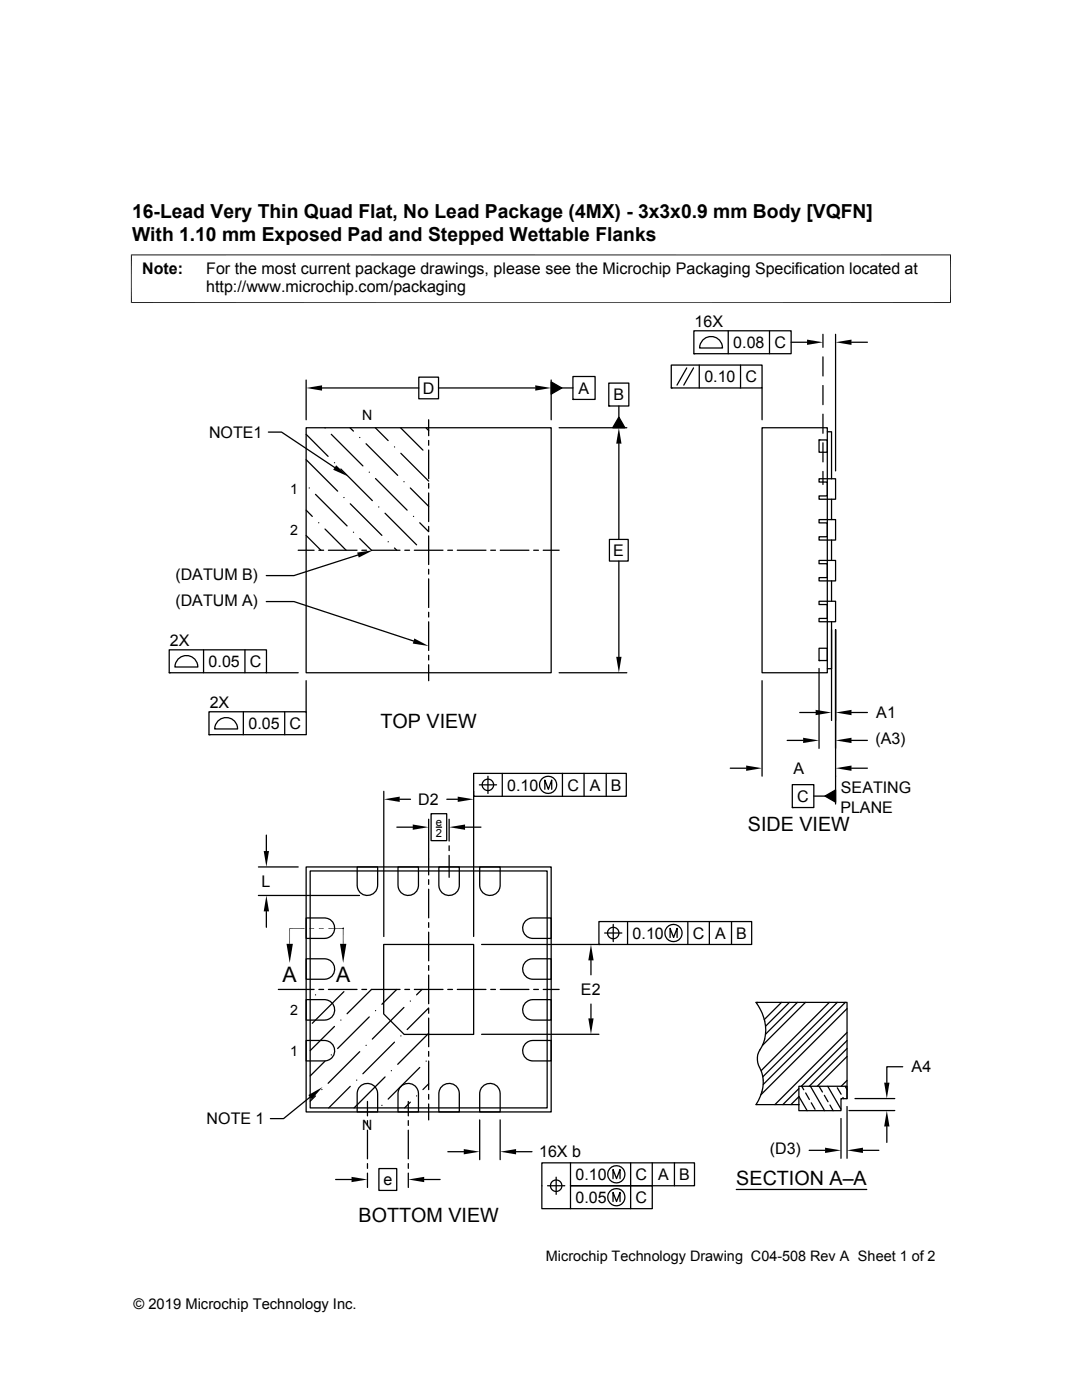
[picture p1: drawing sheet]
<svg xmlns="http://www.w3.org/2000/svg" width="216mm" height="279mm" viewBox="0 0 216 279" stroke-linecap="round" stroke-linejoin="round" font-family="sans-serif">
<g fill="none" stroke="#000" stroke-width=".25">
<path d="M61.1 75.8v8M64.3 77.4h19.3M83.6 75.3h3.9v4.3h-3.9zM87.5 77.4h19.3M110 76.2l2.1 1.2-2.1 1.3zM110 75.8v8M112.1 77.4h2.2M114.3 75.1h4.4v4.6h-4.4zM114.3 79.7h.1M121.5 76.5h4v4.5h-4zM133.9 72.9h18.2v4.5h-18.2zM133.9 77.4h.1"/>
<path d="M137 73.4l-1.9 3.5M138.4 73.4l-2 3.5M138.5 66h19.4v4.6h-19.4zM138.5 70.6h.1M139.5 72.9v4.5M140.4 67.7a2.28 2.28 0 0 1 2.4-.3 2.28 2.28 0 0 1 1.4 2h-4.6l.3-1.1zM145.3 66v4.6M147.8 72.9v4.5M152.1 77.4v6.4M153.5 66v4.6M157.9 68.3h3.1M164.2 66.7v2.6"/>
<path d="M164.2 71.2v3.8M164.2 76.9v3.9M166.7 66.7v27.3M169.9 68.3h3.2M53.6 86.2h2.6l10.6 7.1M61.1 85.4h48.9v48.9h-48.9zM61.1 86.7l4.4 4.4M61.1 91.7l6.3 6.3M61.7 97.4h.1M62.9 98.7l6.4 6.3M64.9 85.4h.1M66.1 86.7l6.3 6.3"/>
<path d="M66.7 92.4h.1M68 93.6l6.3 6.3M68.6 99.3h.1M69.8 85.4l.7 .6M71.8 87.3h.1M73 88.6l6.4 6.3M73.7 94.2h.1M74.9 85.4l2.5 2.5M74.9 95.5l6.3 6.3M78.7 89.2h.1M79.9 85.4l4.5 4.4M80 90.5l5.5 5.5"/>
<path d="M80.6 96.1h.1M81.9 97.4l3.6 3.6M85 85.4l.5 .5M85.5 83.8v3.2M85.5 87.9v1M85.5 89.8v5.7M85.5 96.5v.9M85.5 98.4v5.7M111.6 85.4h13.5M121.5 81h.1M123.5 83.2l1.2 2.2h-2.4zM123.5 81v2.2"/>
<path d="M123.5 88.5v19.2M152.1 85.4h13v48.9h-13zM163.4 95.5h3.3v4.1h-3.3v-.6h1.7v-2.8h-1.7zM163.4 87.8h1.7v2.5h-1.7zM163.4 87.8h.1M164.2 82.7v3.8M164.2 88.4v3.8M164.2 94.1v2.6M165.1 86.2h.8v9.3M165.9 99.6v4.1M59.5 109.8h3.2M61.1 101.8l1.2 1.3"/>
<path d="M61.1 106.9l2.9 2.9M63.6 104.3h.1M63.6 109.8h1M64.9 105.6l4.2 4.2M65.5 109.8h5.7M69.9 100.5l6.3 6.3M70.5 106.2h.1M71.4 110.8l-12.7 4.1h-5.6M71.8 107.5l2.3 2.3h5.7M72.2 109.8h1M75.6 101.2h.1M76.8 102.4l6.3 6.3"/>
<path d="M77.4 108.1h.1M78.7 109.4l.5 .4M80.8 109.8h.9M82.5 103.1h.1M82.7 109.8h5.7M83.8 104.3l1.7 1.8M85.5 105.1v.9M85.5 107v5.7M85.5 113.6v1M85.5 115.5v5.7M89.3 109.8h1M91.2 109.8h5.8"/>
<path d="M97.9 109.8h1M99.8 109.8h5.7M106.5 109.8h.9M108.4 109.8h3.2M121.6 107.7h3.7v4.3h-3.7zM123.5 112v19.1M163.4 120h3.3v4.1h-3.3v-.7h1.7v-2.7h-1.7zM163.4 111.8h3.3v4.1h-3.3v-.6h1.7v-2.8h-1.7zM163.4 103.7h3.3v4.1h-3.3v-.7h1.7v-2.7h-1.7zM165.9 107.8v4M165.9 115.9v4.1M33.8 129.7h19.4v4.6h-19.4z"/>
<path d="M33.8 134.3h.1M35.7 131.4a2.28 2.28 0 0 1 2.4-.4 2.28 2.28 0 0 1 1.4 2.1h-4.6l.3-1.2zM40.6 129.7v4.6M48.9 129.7v4.6M53.1 120.1h5.6l23.8 7.8M53.1 134.3h6.4M61.1 135.8v6.2M85.5 122.2v.9M85.5 124.1v5.7M85.5 130.8v.9M85.5 132.7v3.1M111.6 134.3h13.5"/>
<path d="M152.1 135.8v19.1M163.4 129.4h1.7v2.4h-1.7zM163.4 131.8h.1M163.4 133.4v16M165.9 125.7v18.1M165.9 124.1v9.4h-.8M166.7 125.7v34.8M41.7 142h19.4v4.6h-19.4zM41.7 146.6h.1M43.6 143.8a2.28 2.28 0 0 1 2.5-.4 2.28 2.28 0 0 1 1.3 2.1h-4.6l.4-1.2zM48.6 142v4.6M56.8 142v4.6"/>
<path d="M76.6 157.9v29M79.8 159.5h2.1M89.2 159.5h2.1M94.5 154.3h30.5v4.6h-30.5zM94.5 158.9h.1M94.5 157.9v29M95.7 156.6h3.4M97.4 154.9v3.4M100.2 154.3v4.6M108.7 157.5v-1.8l.7 1.8 .7-1.8v1.8M112.2 154.3v4.6M116.5 154.3v4.6"/>
<path d="M121 154.3v4.6M145.7 153.3h3.2M157.1 147.8h3.2M158.1 156.6h4.3v4.6h-4.3zM159.6 142.2h3.2M162.4 158.9h2.2M164.6 158.9l2.1-1.3v2.5zM169.9 142.2h3.2M169.9 147.8h3.2M169.9 153.3h3.2M51.6 178.7h20.1M51.6 173h7.9"/>
<path d="M53.1 166.7v3.1M61.1 173h48.9v48.9h-48.9zM61.9 173.8h47.3v47.3h-47.3zM71.3 173h4.1v3.7a2.04 2.04 0 0 1-2.1 2 2.04 2.04 0 0 1-2-2zM79.2 165.1h3.2M79.4 173h4.1v3.7a2.04 2.04 0 0 1-2 2 2.04 2.04 0 0 1-2.1-2zM85.5 163.5v11.1M85.5 175.6v.9M85.5 177.5v5.7M86 162.4h3.1v5.4h-3.1zM87 165.1h1.1M87.6 173h4.1v3.7a2.04 2.04 0 0 1-2.1 2 2.04 2.04 0 0 1-2-2z"/>
<path d="M89.6 163.5v4.4M89.6 168.8v1M89.6 170.7v4.4M92.8 165.1h3.2M95.7 173h4.1v3.7a2.04 2.04 0 0 1-2 2 2.04 2.04 0 0 1-2.1-2zM158.1 161.2h.1M53.1 181.9v3.2M61.1 183.2h3.6a2.04 2.04 0 0 1 2.1 2 2.04 2.04 0 0 1-2.1 2.1h-3.6zM61.1 191.3h3.6a2.04 2.04 0 0 1 2.1 2.1 2.04 2.04 0 0 1-2.1 2h-3.6zM61.1 199.5h3.6a2.04 2.04 0 0 1 2.1 2 2.04 2.04 0 0 1-2.1 2.1h-3.6zM62.7 197.5h-7.2M62.9 198.5h.1"/>
<path d="M63.6 197.5h1M65.5 197.5h5.7M68.5 185.3h.1M68.6 197.9l-6.3 6.3M72.2 197.5h1M76.6 188.5h17.9v17.9h-13.9l-4-4zM79.2 197.5l-3 2.9M79.8 197.5h-5.7l-4.8 4.8M80.8 197.5h.9M81.9 199.8h.1M82.7 197.5h5.7M84.2 197.5l-1.1 1"/>
<path d="M85.5 184.1v1M85.5 186v5.7M85.5 192.7v1M85.5 194.6v5.7M89.3 197.5h1M91.2 197.5h5.8M96.1 188.5h23.4M97.9 197.5h1M99.8 197.5h5.7M104.7 184l.5-.5 .7-.3h4.1v4.1h-3.7a2.06 2.06 0 0 1-1.8-1.2 2.06 2.06 0 0 1 .2-2.1zM104.7 192.1l.5-.4 .7-.3 4.1-.1v4.1h-3.7a2.05 2.05 0 0 1-1.8-1.1 2.05 2.05 0 0 1 .2-2.2zM106.5 197.5h.9"/>
<path d="M108.4 197.5h3.2M117.9 191.7v2.8M119.5 183.9h30.5v4.6h-30.5zM119.5 188.5h.1M120.6 186.2h3.5M122.4 184.5v3.4M125.2 183.9v4.6M133.7 187.1v-1.8l.7 1.8 .7-1.8v1.8M137.2 183.9v4.6M141.5 183.9v4.6M146 183.9v4.6M61.1 207.6h3.6a2.04 2.04 0 0 1 2.1 2.1 2.04 2.04 0 0 1-2.1 2h-3.6z"/>
<path d="M61.9 218.9l-5.3 4.3h-2.6M62.9 218.7l-1 1.1M64.2 217.4h.1M64.9 211.8l-3 2.9M66.1 210.5h.1M66.7 204.9l-4.8 4.8M68 203.6h.1M69.9 216.8l-4.3 4.3M71.2 215.6h.1M71.7 216.9a2.05 2.05 0 0 1 2.3-.6 2.05 2.05 0 0 1 1.4 1.9v3.7h-4.1v-3.7l.1-.7zM71.8 209.9l-6.3 6.3M73 208.6h.1"/>
<path d="M73.3 219.8v2.9M73.7 202.9l-6.3 6.4M74.9 201.7h.1M76.8 214.9l-6.1 6.2M78.1 213.7h.1M78.7 208l-6.3 6.3M79.9 216.9a2.05 2.05 0 0 1 2.2-.6 2.05 2.05 0 0 1 1.4 1.9v3.7h-4.1v-3.7l.2-.7zM80 206.7h.1M80.6 201.1l-6.3 6.3M81.5 219.8v2.9M81.9 220l-1.2 1.1M83.1 218.7h.1"/>
<path d="M83.8 213l-6.4 6.4M85 211.8h.1M85.5 216.3l-1.1 1.1M85.5 201.2l-4.3 4.3M85.5 206.2l-6.1 6.2M85.5 201.3v.9M85.5 203.2v5.7M85.5 209.8v1M85.5 211.8v5.7M85.5 218.4v1M88.1 216.9a2.04 2.04 0 0 1 2.2-.6 2.04 2.04 0 0 1 1.4 1.9v3.7h-4.1v-3.7l.1-.7zM96.1 206.4h23.4"/>
<path d="M96.2 216.9a2.04 2.04 0 0 1 2.3-.6 2.04 2.04 0 0 1 1.3 1.9v3.7h-4.1v-3.7l.2-.7zM104.7 200.3l.5-.5 .7-.3h4.1v4.1h-3.7a2.04 2.04 0 0 1-1.8-1.2 2.04 2.04 0 0 1 .2-2.1zM104.7 208.4l.5-.4 .7-.3 4.1-.1v4.1h-3.7a2.04 2.04 0 0 1-1.8-1.1 2.04 2.04 0 0 1 .2-2.2zM117.9 200.4v2.8M151.2 200l-.2 .2M155.9 200l-3.4 3.5M157.5 200l-4.7 4.8M159.1 200l-6.4 6.4M159.4 216.8h9.6v2.5h-1.2v2.4h-8.4zM159.4 217.3l-3.2 3.2M160 216.8l.4 .7M160.7 200l-8.6 8.6"/>
<path d="M160.8 218.1l.7 1.3M161.7 216.8l2.8 4.9M163.4 216.8l.7 1.1M164.5 218.6l.7 1.3M165.2 216.8l2.6 4.6M165.5 200l-13.6 13.7M167.1 217.1l.7 1.3M167.1 200l-14.9 14.9M168.2 219l.1 .3M168.6 216.8l.4 .6M168.7 200l-16.4 16.4M169 219.3v-19.3h-18.1a8.4 8.4 0 0 1 .5 10 3.8 3.8 0 0 0 .4 3.6 7.2 7.2 0 0 1-.9 6.9h8.5"/>
<path d="M169 201.3l-17.2 17.2M169 206.1l-14.4 14.4M169 215.6l-1.1 1.2M169 207.7l-9.1 9.1M169 209.3l-7.5 7.5M169 210.8l-5.9 6M170.6 219.2h7.9M180.1 212.9h-3.1v3.2M67 235.4h3.1M73.3 223.6v1M73.3 225.6v5.7M73.3 232.2v1"/>
<path d="M73.3 234.1v2.9M75.6 233.2h3.6v4.4h-3.6zM76.2 220.6h.1M81.5 223.6v1M81.5 225.6v5.7M81.5 232.2v1M81.5 234.1v2.9M84.6 235.4h3.2M85.5 220.3v3.2M89.4 229.8h3.1M95.7 223.5v7.9M99.8 223.5v7.9"/>
<path d="M103 229.8h3.2M109.3 236.6h3.4M111 234.9v3.5M113.8 232.1v4.5h16.4v4.6h-22.1v-9.1h30.5v4.5h-24.8v4.6M122.3 235.2v-1.8l.7 1.8 .7-1.8v1.8M122.3 239.8v-1.8l.7 1.8 .7-1.8v1.8M125.8 232.1v9.1M130.2 232.1v4.5M134.6 232.1v4.5M146.9 237.4h26.1M157.8 220.5l1.6-1.6 1.7 2.8M161.5 229.6h3.1"/>
<path d="M161.9 220.1l.7 1.3M165.6 220.5l.6 1.2M167.8 223.2v8M169 220.8v10.4M169.4 221.6h9.1M172.2 229.6h3.2M177 224.8v3.2"/>
<circle cx="97.4" cy="156.6" r="1.14"/>
<circle cx="109.4" cy="156.6" r="1.71"/>
<circle cx="122.4" cy="186.2" r="1.14"/>
<circle cx="134.4" cy="186.2" r="1.72"/>
<circle cx="111" cy="236.6" r="1.14"/>
<circle cx="123" cy="238.9" r="1.71"/>
<circle cx="123" cy="234.4" r="1.71"/>
</g>
<g fill="#000">
<path d="M61.1 77.4l3.2-.5v1.1zM106.8 76.9l3.2 .5-3.2 .6zM110 76.2l2.1 1.2-2.1 1.3zM161 67.8l3.2 .5-3.2 .5zM166.7 68.3l3.2-.5v1zM67.1 92.9l2.3 2.2-2.9-1.4zM123.5 85.4l.5 3.1h-1zM123.5 83.2l1.2 2.2h-2.4zM71.3 110.3l3.1-.5-2.8 1.5zM82.7 127.4l2.8 1.5-3.1-.5zM123 131.1h1l-.5 3.2zM76.6 159.5l3.2-.5v1z"/>
<path d="M91.3 159l3.2 .5-3.2 .5zM148.9 152.8l3.2 .5-3.2 .5zM160.3 147.2l3.1 .6-3.1 .5zM162.8 141.7l3.1 .5-3.1 .5zM164.6 158.9l2.1-1.3v2.5zM166.7 142.2l3.2-.5v1zM166.7 147.8l3.2-.6v1.1zM166.7 153.3l3.2-.5v1zM52.6 169.8h1.1l-.6 3.2zM82.4 164.5l3.1 .6-3.1 .5zM89.6 165.1l3.2-.6v1.1zM53.1 178.7l.6 3.2h-1.1z"/>
<path d="M57.2 188.4h1.2l-.6 3.8zM61.7 185.2h1l-1 .1zM61.7 185.3l1-.1v.1zM63.6 185.2h1l-1 .1zM63.6 185.3l1-.1v.1zM67.8 188.4h1.3l-.6 3.8zM117.9 188.5l.5 3.2h-1zM61.5 218.5l2.8-1.5-2.1 2.4zM117.4 203.2h1l-.5 3.2zM176.4 216.1h1.1l-.5 3.1zM70.1 234.9l3.2 .5-3.2 .5zM81.5 235.4l3.1-.5v1z"/>
<path d="M92.5 229.3l3.2 .5-3.2 .6zM99.8 229.8l3.2-.5v1.1zM164.6 229l3.2 .6-3.2 .5zM169 229.6l3.2-.6v1.1zM177 221.6l.5 3.2h-1.1z"/>
</g>
<path d="M26.1 50.9h163.7M26.2 50.8v9.7M189.7 50.8v9.7M26.1 60.4h163.7M60.8 185.3h-3v3.1M65.5 185.3h3M68.5 185.2v3.2" fill="none" stroke="#000" stroke-width=".2"/>
<g font-size="4.3">
<text x="56.4" y="196">A</text>
<text x="67.1" y="196">A</text>
</g>
<g font-size="3.9">
<text x="26.4" y="43.5">16-Lead Very Thin Quad Flat, No Lead Package (4MX) - 3x3x0.9 mm Body [VQFN]</text>
<text x="26.4" y="48">With 1.10 mm Exposed Pad and Stepped Wettable Flanks</text>
<text x="75.9" y="145.2">TOP VIEW</text>
<text x="149.2" y="165.8">SIDE VIEW</text>
<text x="146.9" y="236.5">SECTION A–A</text>
<text x="71.5" y="243.9">BOTTOM VIEW</text>
</g>
<g font-size="3.2">
<text x="28.4" y="54.6">Note:</text>
<text x="41.1" y="58.3">http://www.microchip.com/packaging</text>
<text x="41.1" y="54.6">For the most current package drawings, please see the Microchip Packaging Specification located at</text>
<text x="138.6" y="65.3">16X</text>
<text x="146.3" y="69.4">0.08</text>
<text x="154.5" y="69.4">C</text>
<text x="140.5" y="76.3">0.10</text>
<text x="148.7" y="76.3">C</text>
<text x="84.3" y="78.6">D</text>
<text x="115.5" y="78.6">A</text>
<text x="122.4" y="79.9">B</text>
<text x="41.7" y="87.4">NOTE1</text>
<text x="122.4" y="111">E</text>
<text x="35" y="115.7">(DATUM B)</text>
<text x="35" y="120.9">(DATUM A)</text>
<text x="33.9" y="128.9">2X</text>
<text x="41.6" y="133.1">0.05</text>
<text x="49.8" y="133.1">C</text>
<text x="41.8" y="141.3">2X</text>
<text x="174.9" y="143.3">A1</text>
<text x="49.6" y="145.5">0.05</text>
<text x="57.8" y="145.5">C</text>
<text x="174.7" y="148.6">(A3)</text>
<text x="158.3" y="154.5">A</text>
<text x="83.5" y="160.7">D2</text>
<text x="101.2" y="157.8">0.10</text>
<text x="113.2" y="157.8">C</text>
<text x="117.7" y="157.8">A</text>
<text x="121.9" y="157.8">B</text>
<text x="159.1" y="160">C</text>
<text x="167.8" y="158.3">SEATING</text>
<text x="167.7" y="162.2">PLANE</text>
<text x="52.2" y="177">L</text>
<text x="126.2" y="187.3">0.10</text>
<text x="138.2" y="187.3">C</text>
<text x="142.7" y="187.3">A</text>
<text x="146.9" y="187.3">B</text>
<text x="115.9" y="198.6">E2</text>
<text x="181.9" y="214">A4</text>
<text x="41.2" y="224.4">NOTE 1</text>
<text x="107.6" y="231">16X b</text>
<text x="153.6" y="230.4">(D3)</text>
<text x="76.5" y="236.5">e</text>
<text x="114.9" y="235.5">0.10</text>
<text x="126.8" y="235.5">C</text>
<text x="131.3" y="235.5">A</text>
<text x="135.5" y="235.5">B</text>
<text x="114.9" y="240.1">0.05</text>
<text x="126.8" y="240.1">C</text>
</g>
<g font-size="2.9">
<text x="108.9" y="251.7">Microchip Technology Drawing C04-508 Rev A Sheet 1 of 2</text>
<text x="26.6" y="261.3">© 2019 Microchip Technology Inc.</text>
</g>
<g font-size="2.8">
<text x="72.3" y="83.8">N</text>
<text x="57.9" y="98.6">1</text>
<text x="57.9" y="106.8">2</text>
<text x="57.9" y="202.5">2</text>
<text x="57.9" y="210.7">1</text>
<text x="72.3" y="225.5">N</text>
</g>
<g font-size="2.2">
<text x="87" y="164.8">e</text>
<text x="87" y="166.9">2</text>
</g>
</svg>
